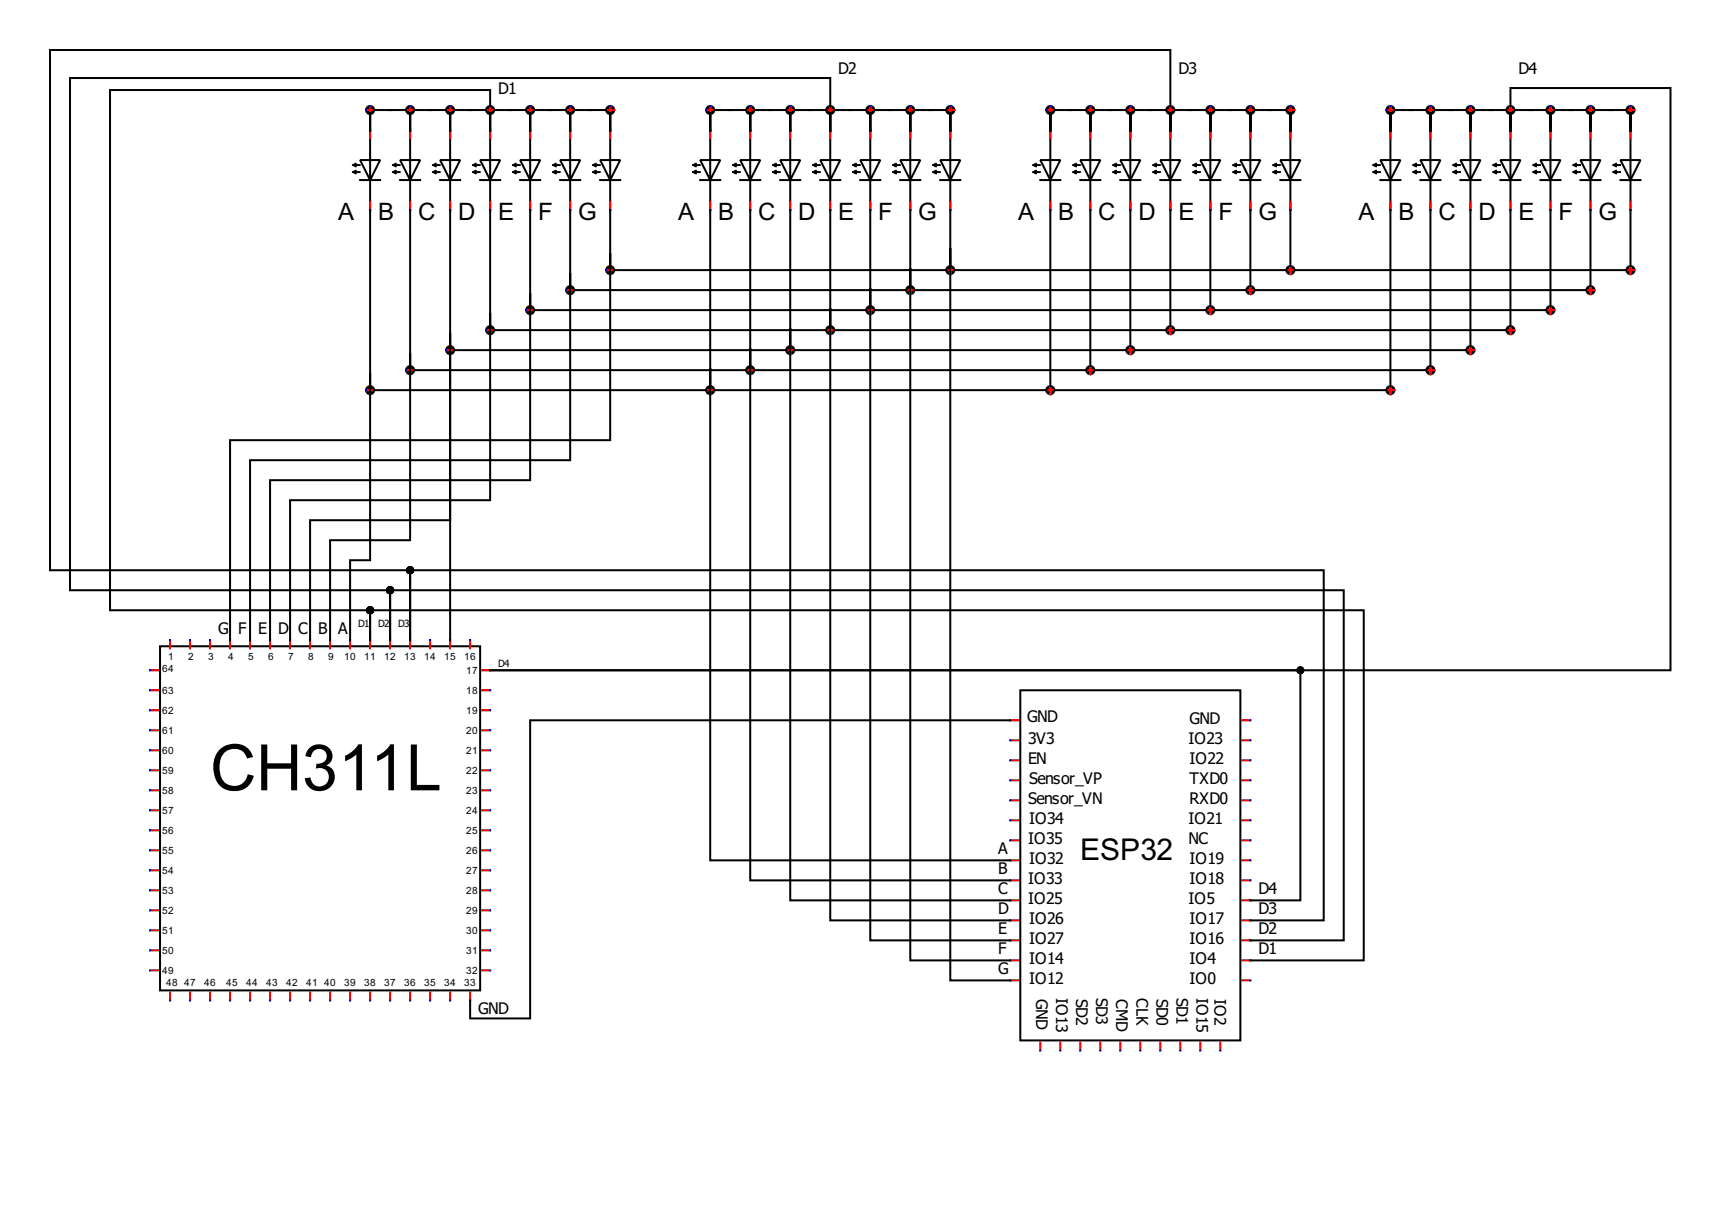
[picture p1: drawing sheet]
<svg xmlns="http://www.w3.org/2000/svg" width="297mm" height="210mm" viewBox="0 0 297 210" stroke-linecap="round" stroke-linejoin="round" font-family="sans-serif">
<g fill="#000" stroke="#000" stroke-width=".35">
<circle cx="63.8" cy="19" r=".69"/>
<circle cx="70.7" cy="19" r=".69"/>
<circle cx="77.6" cy="19" r=".69"/>
<circle cx="84.5" cy="19" r=".69"/>
<circle cx="91.5" cy="19" r=".69"/>
<circle cx="98.4" cy="19" r=".69"/>
<circle cx="105.3" cy="19" r=".69"/>
<circle cx="122.5" cy="19" r=".69"/>
<circle cx="129.4" cy="19" r=".69"/>
<circle cx="136.3" cy="19" r=".69"/>
<circle cx="143.2" cy="19" r=".69"/>
<circle cx="150.1" cy="19" r=".69"/>
<circle cx="157" cy="19" r=".69"/>
<circle cx="163.9" cy="19" r=".69"/>
<circle cx="181.2" cy="19" r=".69"/>
<circle cx="188.1" cy="19" r=".69"/>
<circle cx="195" cy="19" r=".69"/>
<circle cx="201.9" cy="19" r=".69"/>
<circle cx="208.8" cy="19" r=".69"/>
<circle cx="215.7" cy="19" r=".69"/>
<circle cx="222.6" cy="19" r=".69"/>
<circle cx="239.8" cy="19" r=".69"/>
<circle cx="246.7" cy="19" r=".69"/>
<circle cx="253.6" cy="19" r=".69"/>
<circle cx="260.5" cy="19" r=".69"/>
<circle cx="267.4" cy="19" r=".69"/>
<circle cx="274.4" cy="19" r=".69"/>
<circle cx="281.3" cy="19" r=".69"/>
<circle cx="84.5" cy="56.9" r=".69"/>
<circle cx="91.5" cy="53.5" r=".69"/>
<circle cx="98.4" cy="50" r=".69"/>
<circle cx="105.3" cy="46.6" r=".69"/>
<circle cx="143.2" cy="56.9" r=".69"/>
<circle cx="150.1" cy="53.5" r=".69"/>
<circle cx="157" cy="50" r=".69"/>
<circle cx="163.9" cy="46.6" r=".69"/>
<circle cx="201.9" cy="56.9" r=".69"/>
<circle cx="208.8" cy="53.5" r=".69"/>
<circle cx="215.7" cy="50" r=".69"/>
<circle cx="222.6" cy="46.6" r=".69"/>
<circle cx="260.5" cy="56.9" r=".69"/>
<circle cx="267.4" cy="53.5" r=".69"/>
<circle cx="274.4" cy="50" r=".69"/>
<circle cx="281.3" cy="46.6" r=".69"/>
<circle cx="63.8" cy="67.3" r=".69"/>
<circle cx="70.7" cy="63.8" r=".69"/>
<circle cx="77.6" cy="60.4" r=".69"/>
<circle cx="122.5" cy="67.3" r=".69"/>
<circle cx="129.4" cy="63.8" r=".69"/>
<circle cx="136.3" cy="60.4" r=".69"/>
<circle cx="181.2" cy="67.3" r=".69"/>
<circle cx="188.1" cy="63.8" r=".69"/>
<circle cx="195" cy="60.4" r=".69"/>
<circle cx="239.8" cy="67.3" r=".69"/>
<circle cx="246.7" cy="63.8" r=".69"/>
<circle cx="253.6" cy="60.4" r=".69"/>
<circle cx="70.7" cy="98.4" r=".52"/>
<circle cx="63.8" cy="105.3" r=".52"/>
<circle cx="67.3" cy="101.8" r=".52"/>
<circle cx="224.3" cy="115.6" r=".52"/>
</g>
<g fill="none" stroke="#f00" stroke-width=".35">
<path d="M63.2 19h1.3M63.8 18.3v1.4M70.1 19h1.3M70.7 18.3v1.4M77 19h1.3M77.6 18.3v1.4M83.9 19h1.3M84.5 18.3v1.4M90.8 19h1.3M91.5 18.3v1.4M97.7 19h1.3M98.4 18.3v1.4"/>
<path d="M104.6 19h1.3M105.3 18.3v1.4M121.8 19h1.4M122.5 18.3v1.4M128.7 19h1.4M129.4 18.3v1.4M135.6 19h1.4M136.3 18.3v1.4M142.5 19h1.4M143.2 18.3v1.4M149.4 19h1.4M150.1 18.3v1.4"/>
<path d="M156.3 19h1.4M157 18.3v1.4M163.2 19h1.4M163.9 18.3v1.4M180.5 19h1.4M181.2 18.3v1.4M187.4 19h1.4M188.1 18.3v1.4M194.3 19h1.4M195 18.3v1.4M201.2 19h1.4M201.9 18.3v1.4"/>
<path d="M208.1 19h1.4M208.8 18.3v1.4M215 19h1.4M215.7 18.3v1.4M221.9 19h1.4M222.6 18.3v1.4M239.2 19h1.3M239.8 18.3v1.4M246.1 19h1.3M246.7 18.3v1.4M253 19h1.3M253.6 18.3v1.4"/>
<path d="M259.9 19h1.3M260.5 18.3v1.4M266.8 19h1.3M267.4 18.3v1.4M273.7 19h1.3M274.4 18.3v1.4M280.6 19h1.3M281.3 18.3v1.4M63.8 22.4v1.4M63.8 34.9v1.3M70.7 22.4v1.4M70.7 34.9v1.3"/>
<path d="M77.6 22.4v1.4M77.6 34.9v1.3M84.5 22.4v1.4M84.5 34.9v1.3M91.5 22.4v1.4M91.5 34.9v1.3M98.4 22.4v1.4M98.4 34.9v1.3M105.3 22.4v1.4M105.3 34.9v1.3M122.5 22.4v1.4M122.5 34.9v1.3"/>
<path d="M129.4 22.4v1.4M129.4 34.9v1.3M136.3 22.4v1.4M136.3 34.9v1.3M143.2 22.4v1.4M143.2 34.9v1.3M150.1 22.4v1.4M150.1 34.9v1.3M157 22.4v1.4M157 34.9v1.3M163.9 22.4v1.4M163.9 34.9v1.3"/>
<path d="M181.2 22.4v1.4M181.2 34.9v1.3M188.1 22.4v1.4M188.1 34.9v1.3M195 22.4v1.4M195 34.9v1.3M201.9 22.4v1.4M201.9 34.9v1.3M208.8 22.4v1.4M208.8 34.9v1.3M215.7 22.4v1.4M215.7 34.9v1.3"/>
<path d="M222.6 22.4v1.4M222.6 34.9v1.3M239.8 22.4v1.4M239.8 34.9v1.3M246.7 22.4v1.4M246.7 34.9v1.3M253.6 22.4v1.4M253.6 34.9v1.3M260.5 22.4v1.4M260.5 34.9v1.3M267.4 22.4v1.4M267.4 34.9v1.3"/>
<path d="M274.4 22.4v1.4M274.4 34.9v1.3M281.3 22.4v1.4M281.3 34.9v1.3M77.6 59.7v1.4M83.9 56.9h1.3M84.5 56.3v1.3M90.8 53.5h1.3M91.5 52.8v1.4M97.7 50h1.3M98.4 49.3v1.4M104.6 46.6h1.3"/>
<path d="M105.3 45.9v1.4M136.3 59.7v1.4M142.5 56.9h1.4M143.2 56.3v1.3M149.4 53.5h1.4M150.1 52.8v1.4M156.3 50h1.4M157 49.3v1.4M163.2 46.6h1.4M163.9 45.9v1.4M195 59.7v1.4M201.2 56.9h1.4"/>
<path d="M201.9 56.3v1.3M208.1 53.5h1.4M208.8 52.8v1.4M215 50h1.4M215.7 49.3v1.4M221.9 46.6h1.4M222.6 45.9v1.4M253.6 59.7v1.4M259.9 56.9h1.3M260.5 56.3v1.3M266.8 53.5h1.3M267.4 52.8v1.4"/>
<path d="M273.7 50h1.3M274.4 49.3v1.4M280.6 46.6h1.3M281.3 45.9v1.4M63.2 67.3h1.3M63.8 66.6v1.4M70.1 63.8h1.3M70.7 63.2v1.3M77 60.4h1.3M121.8 67.3h1.4M122.5 66.6v1.4M128.7 63.8h1.4"/>
<path d="M129.4 63.2v1.3M135.6 60.4h1.4M180.5 67.3h1.4M181.2 66.6v1.4M187.4 63.8h1.4M188.1 63.2v1.3M194.3 60.4h1.4M239.2 67.3h1.3M239.8 66.6v1.4M246.1 63.8h1.3M246.7 63.2v1.3M253 60.4h1.3"/>
<path d="M25.9 115.6h1.4M25.9 119.1h1.4M29.3 110.4v1.4M32.8 110.4v1.4M36.2 110.4v1.4M39.7 110.4v1.4M43.1 110.4v1.4M46.6 110.4v1.4M50 110.4v1.4M53.5 110.4v1.4M56.9 110.4v1.4M60.4 110.4v1.4"/>
<path d="M63.8 110.4v1.4M67.3 110.4v1.4M70.7 110.4v1.4M74.2 110.4v1.4M77.6 110.4v1.4M81.1 110.4v1.4M83.2 115.6h1.3M83.2 119.1h1.3M25.9 126h1.4M25.9 136.3h1.4M25.9 132.9h1.4M25.9 139.8h1.4"/>
<path d="M25.9 122.5h1.4M25.9 129.4h1.4M83.2 126h1.3M83.2 136.3h1.3M83.2 132.9h1.3M83.2 139.8h1.3M83.2 122.5h1.3M83.2 129.4h1.3M174.3 127.7h1.4M174.3 124.2h1.4M174.3 134.6h1.4M174.3 131.1h1.4"/>
<path d="M174.3 138h1.4M214.3 127.7h1.4M214.3 124.2h1.4M214.3 134.6h1.4M214.3 131.1h1.4M214.3 138h1.4M25.9 153.6h1.4M25.9 146.7h1.4M25.9 150.1h1.4M25.9 143.2h1.4M25.9 157h1.4M83.2 153.6h1.3"/>
<path d="M83.2 146.7h1.3M83.2 150.1h1.3M83.2 143.2h1.3M83.2 157h1.3M174.3 151.8h1.4M174.3 158.7h1.4M174.3 141.5h1.4M174.3 148.4h1.4M174.3 144.9h1.4M174.3 155.3h1.4M214.3 151.8h1.4M214.3 158.7h1.4"/>
<path d="M214.3 141.5h1.4M214.3 148.4h1.4M214.3 144.9h1.4M214.3 155.3h1.4M25.9 163.9h1.4M25.9 167.4h1.4M25.9 160.5h1.4M29.3 171.2v1.3M32.8 171.2v1.3M36.2 171.2v1.3M39.7 171.2v1.3M43.1 171.2v1.3"/>
<path d="M46.6 171.2v1.3M50 171.2v1.3M53.5 171.2v1.3M56.9 171.2v1.3M60.4 171.2v1.3M63.8 171.2v1.3M67.3 171.2v1.3M70.7 171.2v1.3M74.2 171.2v1.3M77.6 171.2v1.3M81.1 171.2v1.3M83.2 163.9h1.3"/>
<path d="M83.2 167.4h1.3M83.2 160.5h1.3M174.3 169.1h1.4M174.3 162.2h1.4M174.3 165.6h1.4M179.4 179.8v1.4M182.9 179.8v1.4M186.4 179.8v1.4M189.8 179.8v1.4M193.3 179.8v1.4M196.7 179.8v1.4M200.2 179.8v1.4"/>
<path d="M203.6 179.8v1.4M207.1 179.8v1.4M210.5 179.8v1.4M214.3 169.1h1.4M214.3 162.2h1.4M214.3 165.6h1.4"/>
</g>
<g fill="none" stroke="#00f" stroke-width=".35">
<path d="M63.2 19h.1M63.8 18.3h.1M63.8 19.7h.1M64.5 19h.1M70.1 19h.1M70.7 18.3h.1M70.7 19.7h.1M71.4 19h.1M77 19h.1M77.6 18.3h.1M77.6 19.7h.1M78.3 19h.1"/>
<path d="M83.9 19h.1M84.5 18.3h.1M84.5 19.7h.1M85.2 19h.1M90.8 19h.1M91.5 18.3h.1M91.5 19.7h.1M92.1 19h.1M97.7 19h.1M98.4 18.3h.1M98.4 19.7h.1M99 19h.1"/>
<path d="M104.6 19h.1M105.3 18.3h.1M105.3 19.7h.1M105.9 19h.1M121.8 19h.1M122.5 18.3h.1M122.5 19.7h.1M123.2 19h.1M128.7 19h.1M129.4 18.3h.1M129.4 19.7h.1M130.1 19h.1"/>
<path d="M135.6 19h.1M136.3 18.3h.1M136.3 19.7h.1M137 19h.1M142.5 19h.1M143.2 18.3h.1M143.2 19.7h.1M143.9 19h.1M149.4 19h.1M150.1 18.3h.1M150.1 19.7h.1M150.8 19h.1"/>
<path d="M156.3 19h.1M157 18.3h.1M157 19.7h.1M157.7 19h.1M163.2 19h.1M163.9 18.3h.1M163.9 19.7h.1M164.6 19h.1M180.5 19h.1M181.2 18.3h.1M181.2 19.7h.1M181.9 19h.1"/>
<path d="M187.4 19h.1M188.1 18.3h.1M188.1 19.7h.1M188.8 19h.1M194.3 19h.1M195 18.3h.1M195 19.7h.1M195.7 19h.1M201.2 19h.1M201.9 18.3h.1M201.9 19.7h.1M202.6 19h.1"/>
<path d="M208.1 19h.1M208.8 18.3h.1M208.8 19.7h.1M209.5 19h.1M215 19h.1M215.7 18.3h.1M215.7 19.7h.1M216.4 19h.1M221.9 19h.1M222.6 18.3h.1M222.6 19.7h.1M223.3 19h.1"/>
<path d="M239.2 19h.1M239.8 18.3h.1M239.8 19.7h.1M240.5 19h.1M246.1 19h.1M246.7 18.3h.1M246.7 19.7h.1M247.4 19h.1M253 19h.1M253.6 18.3h.1M253.6 19.7h.1M254.3 19h.1"/>
<path d="M259.9 19h.1M260.5 18.3h.1M260.5 19.7h.1M261.2 19h.1M266.8 19h.1M267.4 18.3h.1M267.4 19.7h.1M268.1 19h.1M273.7 19h.1M274.4 18.3h.1M274.4 19.7h.1M275 19h.1"/>
<path d="M280.6 19h.1M281.3 18.3h.1M281.3 19.7h.1M281.9 19h.1M63.8 22.4h.1M63.8 36.2h.1M70.7 22.4h.1M70.7 36.2h.1M77.6 22.4h.1M77.6 36.2h.1M84.5 22.4h.1M84.5 36.2h.1"/>
<path d="M91.5 22.4h.1M91.5 36.2h.1M98.4 22.4h.1M98.4 36.2h.1M105.3 22.4h.1M105.3 36.2h.1M122.5 22.4h.1M122.5 36.2h.1M129.4 22.4h.1M129.4 36.2h.1M136.3 22.4h.1M136.3 36.2h.1"/>
<path d="M143.2 22.4h.1M143.2 36.2h.1M150.1 22.4h.1M150.1 36.2h.1M157 22.4h.1M157 36.2h.1M163.9 22.4h.1M163.9 36.2h.1M181.2 22.4h.1M181.2 36.2h.1M188.1 22.4h.1M188.1 36.2h.1"/>
<path d="M195 22.4h.1M195 36.2h.1M201.9 22.4h.1M201.9 36.2h.1M208.8 22.4h.1M208.8 36.2h.1M215.7 22.4h.1M215.7 36.2h.1M222.6 22.4h.1M222.6 36.2h.1M239.8 22.4h.1M239.8 36.2h.1"/>
<path d="M246.7 22.4h.1M246.7 36.2h.1M253.6 22.4h.1M253.6 36.2h.1M260.5 22.4h.1M260.5 36.2h.1M267.4 22.4h.1M267.4 36.2h.1M274.4 22.4h.1M274.4 36.2h.1M281.3 22.4h.1M281.3 36.2h.1"/>
<path d="M77.6 59.7h.1M83.9 56.9h.1M84.5 56.3h.1M84.5 57.6h.1M85.2 56.9h.1M90.8 53.5h.1M91.5 52.8h.1M91.5 54.2h.1M92.1 53.5h.1M97.7 50h.1M98.4 49.3h.1M98.4 50.7h.1"/>
<path d="M99 50h.1M104.6 46.6h.1M105.3 45.9h.1M105.3 47.3h.1M105.9 46.6h.1M136.3 59.7h.1M142.5 56.9h.1M143.2 56.3h.1M143.2 57.6h.1M143.9 56.9h.1M149.4 53.5h.1M150.1 52.8h.1"/>
<path d="M150.1 54.2h.1M150.8 53.5h.1M156.3 50h.1M157 49.3h.1M157 50.7h.1M157.7 50h.1M163.2 46.6h.1M163.9 45.9h.1M163.9 47.3h.1M164.6 46.6h.1M195 59.7h.1M201.2 56.9h.1"/>
<path d="M201.9 56.3h.1M201.9 57.6h.1M202.6 56.9h.1M208.1 53.5h.1M208.8 52.8h.1M208.8 54.2h.1M209.5 53.5h.1M215 50h.1M215.7 49.3h.1M215.7 50.7h.1M216.4 50h.1M221.9 46.6h.1"/>
<path d="M222.6 45.9h.1M222.6 47.3h.1M223.3 46.6h.1M253.6 59.7h.1M259.9 56.9h.1M260.5 56.3h.1M260.5 57.6h.1M261.2 56.9h.1M266.8 53.5h.1M267.4 52.8h.1M267.4 54.2h.1M268.1 53.5h.1"/>
<path d="M273.7 50h.1M274.4 49.3h.1M274.4 50.7h.1M275 50h.1M280.6 46.6h.1M281.3 45.9h.1M281.3 47.3h.1M281.9 46.6h.1M63.2 67.3h.1M63.8 66.6h.1M63.8 68h.1M64.5 67.3h.1"/>
<path d="M70.1 63.8h.1M70.7 63.2h.1M70.7 64.5h.1M71.4 63.8h.1M77 60.4h.1M77.6 61.1h.1M78.3 60.4h.1M121.8 67.3h.1M122.5 66.6h.1M122.5 68h.1M123.2 67.3h.1M128.7 63.8h.1"/>
<path d="M129.4 63.2h.1M129.4 64.5h.1M130.1 63.8h.1M135.6 60.4h.1M136.3 61.1h.1M137 60.4h.1M180.5 67.3h.1M181.2 66.6h.1M181.2 68h.1M181.9 67.3h.1M187.4 63.8h.1M188.1 63.2h.1"/>
<path d="M188.1 64.5h.1M188.8 63.8h.1M194.3 60.4h.1M195 61.1h.1M195.7 60.4h.1M239.2 67.3h.1M239.8 66.6h.1M239.8 68h.1M240.5 67.3h.1M246.1 63.8h.1M246.7 63.2h.1M246.7 64.5h.1"/>
<path d="M247.4 63.8h.1M253 60.4h.1M253.6 61.1h.1M254.3 60.4h.1M25.9 115.6h.1M25.9 119.1h.1M29.3 110.4h.1M32.8 110.4h.1M36.2 110.4h.1M39.7 110.4h.1M43.1 110.4h.1M46.6 110.4h.1"/>
<path d="M50 110.4h.1M53.5 110.4h.1M56.9 110.4h.1M60.4 110.4h.1M63.8 110.4h.1M67.3 110.4h.1M70.7 110.4h.1M74.2 110.4h.1M77.6 110.4h.1M81.1 110.4h.1M84.5 115.6h.1M84.5 119.1h.1"/>
<path d="M25.9 122.5h.1M25.9 126h.1M25.9 129.4h.1M25.9 132.9h.1M25.9 136.3h.1M25.9 139.8h.1M84.5 122.5h.1M84.5 126h.1M84.5 129.4h.1M84.5 132.9h.1M84.5 136.3h.1M84.5 139.8h.1"/>
<path d="M174.3 124.2h.1M174.3 127.7h.1M174.3 131.1h.1M174.3 134.6h.1M174.3 138h.1M215.7 124.2h.1M215.7 127.7h.1M215.7 131.1h.1M215.7 134.6h.1M215.7 138h.1M25.9 143.2h.1M25.9 146.7h.1"/>
<path d="M25.9 150.1h.1M25.9 153.6h.1M25.9 157h.1M84.5 143.2h.1M84.5 146.7h.1M84.5 150.1h.1M84.5 153.6h.1M84.5 157h.1M174.3 141.5h.1M174.3 144.9h.1M174.3 148.4h.1M174.3 151.8h.1"/>
<path d="M174.3 155.3h.1M174.3 158.7h.1M215.7 141.5h.1M215.7 144.9h.1M215.7 148.4h.1M215.7 151.8h.1M215.7 155.3h.1M215.7 158.7h.1M25.9 160.5h.1M25.9 163.9h.1M25.9 167.4h.1M29.3 172.5h.1"/>
<path d="M32.8 172.5h.1M36.2 172.5h.1M39.7 172.5h.1M43.1 172.5h.1M46.6 172.5h.1M50 172.5h.1M53.5 172.5h.1M56.9 172.5h.1M60.4 172.5h.1M63.8 172.5h.1M67.3 172.5h.1M70.7 172.5h.1"/>
<path d="M74.2 172.5h.1M77.6 172.5h.1M81.1 172.5h.1M84.5 160.5h.1M84.5 163.9h.1M84.5 167.4h.1M174.3 162.2h.1M174.3 165.6h.1M174.3 169.1h.1M215.7 162.2h.1M215.7 165.6h.1M215.7 169.1h.1"/>
<path d="M179.4 181.2h.1M182.9 181.2h.1M186.4 181.2h.1M189.8 181.2h.1M193.3 181.2h.1M196.7 181.2h.1M200.2 181.2h.1M203.6 181.2h.1M207.1 181.2h.1M210.5 181.2h.1"/>
</g>
<g fill="none" stroke="#000" stroke-width=".35">
<path d="M63.8 19.7v3.1v-3.5v77.3h-3.4v13.8M64.5 19h5.6M70.7 19.7v3.1v-3.5v73.9h-13.8v17.2M71.4 19h5.6M77.6 19.7v3.1v-3.5v70.4h-24.1v20.7M78.3 19h5.6M84.5 19.7v3.1v-3.5v67h-34.5v24.1M84.5 18.3v-2.8h-65.5v89.8h44.8v5.1v-5.1h171.4v60.3h-19.5M85.2 19h5.6M91.5 19.7v3.1v-3.5v63.5h-44.9v27.6M92.1 19h5.6M98.4 19.7v3.1v-3.5v60.1h-55.3v31"/>
<path d="M99 19h5.6M105.3 19.7v3.1v-3.5v56.6h-65.6v34.5M122.5 19.7v3.1v-3.5v129.1h51.8M123.2 19h5.5M129.4 19.7v3.1v-3.5v132.5h44.9M130.1 19h5.5M136.3 19.7v3.1v-3.5v136h38M137 19h5.5M143.2 19.7v3.1v-3.5v139.4h31.1M143.2 18.3v-4.8h-131.1v88.3h55.2v8.6v-8.6h164.5v60.4h-16.1M143.9 19h5.5M150.1 19.7v3.1v-3.5v142.9h24.2"/>
<path d="M150.8 19h5.5M157 19.7v3.1v-3.5v146.3h17.3M157.7 19h5.5M163.9 19.7v3.1v-3.5v149.8h10.4M181.2 19.7v3.1v-3.5v47.3M181.9 19h5.5M188.1 19.7v3.1v-3.5v43.9M188.8 19h5.5M195 19.7v3.1v-3.5v40.4M195.7 19h5.5M201.9 19.7v3.1v-3.5v37M201.9 18.3v-9.7h-193.3v89.8h62.1v12v-12h157.6v60.3h-12.6"/>
<path d="M202.6 19h5.5M208.8 19.7v3.1v-3.5v33.5M209.5 19h5.5M215.7 19.7v3.1v-3.5v30M216.4 19h5.5M222.6 19.7v3.1v-3.5v26.6M239.8 19.7v3.1v-3.5v47.3M240.5 19h5.6M246.7 19.7v3.1v-3.5v43.9M247.4 19h5.6M253.6 19.7v3.1v-3.5v40.4M254.3 19h5.6"/>
<path d="M260.5 19.7v3.1v-3.5v37M260.5 18.3v-3.1h27.7v100.4h-203.7h139.8v39.7h-8.6M261.2 19h5.6M267.4 19.7v3.1v-3.5v33.5M268.1 19h5.6M274.4 19.7v3.1v-3.5v30M275 19h5.6M281.3 19.7v3.1v-3.5v26.6M61.4 29.7h.6M61.4 28.5h.6M62.1 27.6h3.5l-1.8 3.5zM62.1 31.1h3.5"/>
<path d="M68.3 29.7h.6M68.3 28.5h.6M69 27.6h3.5l-1.8 3.5zM69 31.1h3.5M75.2 29.7h.6M75.2 28.5h.6M75.9 27.6h3.5l-1.8 3.5zM75.9 31.1h3.5M82.1 29.7h.6M82.1 28.5h.6M82.8 27.6h3.5l-1.8 3.5zM82.8 31.1h3.5"/>
<path d="M89 29.7h.6M89 28.5h.6M89.7 27.6h3.5l-1.7 3.5zM89.7 31.1h3.5M95.9 29.7h.6M95.9 28.5h.6M96.6 27.6h3.5l-1.7 3.5zM96.6 31.1h3.5M102.8 29.7h.6M102.8 28.5h.6M103.5 27.6h3.5l-1.7 3.5zM103.5 31.1h3.5"/>
<path d="M120.1 29.7h.6M120.1 28.5h.6M120.8 27.6h3.4l-1.7 3.5zM120.8 31.1h3.4M127 29.7h.6M127 28.5h.6M127.7 27.6h3.4l-1.7 3.5zM127.7 31.1h3.4M133.9 29.7h.6M133.9 28.5h.6M134.6 27.6h3.4l-1.7 3.5zM134.6 31.1h3.4"/>
<path d="M140.8 29.7h.6M140.8 28.5h.6M141.5 27.6h3.4l-1.7 3.5zM141.5 31.1h3.4M147.7 29.7h.6M147.7 28.5h.6M148.4 27.6h3.4l-1.7 3.5zM148.4 31.1h3.4M154.6 29.7h.6M154.6 28.5h.6M155.3 27.6h3.4l-1.7 3.5zM155.3 31.1h3.4"/>
<path d="M161.5 29.7h.6M161.5 28.5h.6M162.2 27.6h3.4l-1.7 3.5zM162.2 31.1h3.4M178.8 29.7h.6M178.8 28.5h.6M179.4 27.6h3.5l-1.7 3.5zM179.4 31.1h3.5M185.7 29.7h.6M185.7 28.5h.6M186.4 27.6h3.4l-1.7 3.5zM186.4 31.1h3.4"/>
<path d="M192.6 29.7h.6M192.6 28.5h.6M193.3 27.6h3.4l-1.7 3.5zM193.3 31.1h3.4M199.5 29.7h.6M199.5 28.5h.6M200.2 27.6h3.4l-1.7 3.5zM200.2 31.1h3.4M206.4 29.7h.6M206.4 28.5h.6M207.1 27.6h3.4l-1.7 3.5zM207.1 31.1h3.4"/>
<path d="M213.3 29.7h.6M213.3 28.5h.6M214 27.6h3.4l-1.7 3.5zM214 31.1h3.4M220.2 29.7h.6M220.2 28.5h.6M220.9 27.6h3.4l-1.7 3.5zM220.9 31.1h3.4M237.4 29.7h.6M237.4 28.5h.6M238.1 27.6h3.5l-1.8 3.5zM238.1 31.1h3.5"/>
<path d="M244.3 29.7h.6M244.3 28.5h.6M245 27.6h3.5l-1.8 3.5zM245 31.1h3.5M251.2 29.7h.6M251.2 28.5h.6M251.9 27.6h3.5l-1.8 3.5zM251.9 31.1h3.5M258.1 29.7h.6M258.1 28.5h.6M258.8 27.6h3.5l-1.8 3.5zM258.8 31.1h3.5"/>
<path d="M265 29.7h.6M265 28.5h.6M265.7 27.6h3.5l-1.8 3.5zM265.7 31.1h3.5M271.9 29.7h.6M271.9 28.5h.6M272.6 27.6h3.5l-1.7 3.5zM272.6 31.1h3.5M278.8 29.7h.6M278.8 28.5h.6M279.5 27.6h3.5l-1.7 3.5zM279.5 31.1h3.5"/>
<path d="M85.2 56.9h57.3M92.1 53.5h57.3M99 50h57.3M105.9 46.6h57.3M143.9 56.9h57.3M150.8 53.5h57.3M157.7 50h57.3M164.6 46.6h57.3M202.6 56.9h57.3M209.5 53.5h57.3M216.4 50h57.3M223.3 46.6h57.3"/>
<path d="M64.5 67.3h57.3M71.4 63.8h57.3M77.6 61.1v49.3M78.3 60.4h57.3M123.2 67.3h57.3M130.1 63.8h57.3M137 60.4h57.3M181.9 67.3h57.3M188.8 63.8h57.3M195.7 60.4h57.3M27.6 111.5h55.2v59.3h-55.2zM176 119.1h38v60.3h-38z"/>
<path d="M174.3 124.2h-82.8v51.5h-10.4v-3.2"/>
</g>
<g fill="#000" stroke="#000" stroke-width=".17">
<path d="M60.7 28.5l.7-.4v.7zM60.7 29.7l.7-.4v.7zM67.6 28.5l.7-.4v.7zM67.6 29.7l.7-.4v.7zM74.5 28.5l.7-.4v.7zM74.5 29.7l.7-.4v.7zM81.4 28.5l.7-.4v.7zM81.4 29.7l.7-.4v.7zM88.3 28.5l.7-.4v.7zM88.3 29.7l.7-.4v.7zM95.2 28.5l.7-.4v.7zM95.2 29.7l.7-.4v.7z"/>
<path d="M102.1 28.5l.7-.4v.7zM102.1 29.7l.7-.4v.7zM119.4 28.5l.7-.4v.7zM119.4 29.7l.7-.4v.7zM126.3 28.5l.7-.4v.7zM126.3 29.7l.7-.4v.7zM133.2 28.5l.7-.4v.7zM133.2 29.7l.7-.4v.7zM140.1 28.5l.7-.4v.7zM140.1 29.7l.7-.4v.7zM147 28.5l.7-.4v.7zM147 29.7l.7-.4v.7z"/>
<path d="M153.9 28.5l.7-.4v.7zM153.9 29.7l.7-.4v.7zM160.8 28.5l.7-.4v.7zM160.8 29.7l.7-.4v.7zM178.1 28.5l.7-.4v.7zM178.1 29.7l.7-.4v.7zM185 28.5l.7-.4v.7zM185 29.7l.7-.4v.7zM191.9 28.5l.7-.4v.7zM191.9 29.7l.7-.4v.7zM198.8 28.5l.7-.4v.7zM198.8 29.7l.7-.4v.7z"/>
<path d="M205.7 28.5l.7-.4v.7zM205.7 29.7l.7-.4v.7zM212.6 28.5l.7-.4v.7zM212.6 29.7l.7-.4v.7zM219.5 28.5l.7-.4v.7zM219.5 29.7l.7-.4v.7zM236.7 28.5l.7-.4v.7zM236.7 29.7l.7-.4v.7zM243.6 28.5l.7-.4v.7zM243.6 29.7l.7-.4v.7zM250.5 28.5l.7-.4v.7zM250.5 29.7l.7-.4v.7z"/>
<path d="M257.4 28.5l.7-.4v.7zM257.4 29.7l.7-.4v.7zM264.3 28.5l.7-.4v.7zM264.3 29.7l.7-.4v.7zM271.2 28.5l.7-.4v.7zM271.2 29.7l.7-.4v.7zM278.1 28.5l.7-.4v.7zM278.1 29.7l.7-.4v.7z"/>
</g>
<text font-size="11" x="36.2" y="136.3">CH311L</text>
<text font-size="5.2" x="186.4" y="148.4">ESP32</text>
<g font-size="4.1">
<text x="58.3" y="38">A</text>
<text x="65.2" y="38">B</text>
<text x="72.1" y="38">C</text>
<text x="79" y="38">D</text>
<text x="85.9" y="38">E</text>
<text x="92.8" y="38">F</text>
<text x="99.7" y="38">G</text>
<text x="117" y="38">A</text>
<text x="123.9" y="38">B</text>
<text x="130.8" y="38">C</text>
<text x="137.7" y="38">D</text>
<text x="144.6" y="38">E</text>
<text x="151.5" y="38">F</text>
<text x="158.4" y="38">G</text>
<text x="175.7" y="38">A</text>
<text x="182.6" y="38">B</text>
<text x="189.5" y="38">C</text>
<text x="196.4" y="38">D</text>
<text x="203.3" y="38">E</text>
<text x="210.2" y="38">F</text>
<text x="217.1" y="38">G</text>
<text x="234.3" y="38">A</text>
<text x="241.2" y="38">B</text>
<text x="248.1" y="38">C</text>
<text x="255" y="38">D</text>
<text x="261.9" y="38">E</text>
<text x="268.8" y="38">F</text>
<text x="275.7" y="38">G</text>
</g>
<g font-size="2.8">
<text x="85.9" y="16.2">D1</text>
<text x="144.6" y="12.8">D2</text>
<text x="203.3" y="12.8">D3</text>
<text x="261.9" y="12.8">D4</text>
<text x="37.6" y="109.4">G</text>
<text x="41.1" y="109.4">F</text>
<text x="44.5" y="109.4">E</text>
<text x="48" y="109.4">D</text>
<text x="51.4" y="109.4">C</text>
<text x="54.9" y="109.4">B</text>
<text x="58.3" y="109.4">A</text>
<text x="177.2" y="124.6">GND</text>
<text x="205.2" y="124.9">GND</text>
<text x="177.4" y="128.4">3V3</text>
<text x="177.4" y="131.8">EN</text>
<text x="205" y="128.4">IO23</text>
<text x="205.2" y="131.8">IO22</text>
<text x="177.6" y="135.3">Sensor_VP</text>
<text x="205.2" y="135.3">TXD0</text>
<text x="177.4" y="138.7">Sensor_VN</text>
<text x="177.6" y="142.2">IO34</text>
<text x="205" y="142.2">IO21</text>
<text x="205.2" y="138.7">RXD0</text>
<text x="172.2" y="147.4">A</text>
<text x="177.4" y="145.6">IO35</text>
<text x="177.6" y="149.1">IO32</text>
<text x="205" y="145.6">NC</text>
<text x="205.2" y="149.1">IO19</text>
<text x="172.2" y="150.8">B</text>
<text x="172.2" y="154.3">C</text>
<text x="177.4" y="156">IO25</text>
<text x="177.4" y="152.5">IO33</text>
<text x="205" y="156">IO5</text>
<text x="205.2" y="152.5">IO18</text>
<text x="217.1" y="154.3">D4</text>
<text x="172.2" y="161.2">E</text>
<text x="172.2" y="157.7">D</text>
<text x="177.6" y="159.4">IO26</text>
<text x="205.2" y="159.4">IO17</text>
<text x="217.1" y="157.7">D3</text>
<text x="217.1" y="161.2">D2</text>
<text x="172.2" y="164.6">F</text>
<text x="177.6" y="166.3">IO14</text>
<text x="177.6" y="162.9">IO27</text>
<text x="205.2" y="162.9">IO16</text>
<text x="205.2" y="166.3">IO4</text>
<text x="217.1" y="164.6">D1</text>
<text x="172.2" y="168.1">G</text>
<text x="177.6" y="169.8">IO12</text>
<text x="178.8" y="172.4" transform="rotate(90 178.8 172.4)">GND</text>
<text x="182.2" y="172.2" transform="rotate(90 182.2 172.2)">IO13</text>
<text x="185.7" y="172.4" transform="rotate(90 185.7 172.4)">SD2</text>
<text x="189.1" y="172.2" transform="rotate(90 189.1 172.2)">SD3</text>
<text x="192.6" y="172.4" transform="rotate(90 192.6 172.4)">CMD</text>
<text x="196" y="172.2" transform="rotate(90 196 172.2)">CLK</text>
<text x="199.5" y="172.4" transform="rotate(90 199.5 172.4)">SD0</text>
<text x="202.9" y="172.2" transform="rotate(90 202.9 172.2)">SD1</text>
<text x="205.2" y="169.8">IO0</text>
<text x="206.4" y="172.2" transform="rotate(90 206.4 172.2)">IO15</text>
<text x="209.5" y="172.4" transform="rotate(90 209.5 172.4)">IO2</text>
<text x="82.5" y="175">GND</text>
</g>
<g font-size="1.7">
<text x="29" y="113.9">1</text>
<text x="32.4" y="113.9">2</text>
<text x="35.9" y="113.9">3</text>
<text x="39.3" y="113.9">4</text>
<text x="42.8" y="113.9">5</text>
<text x="46.2" y="113.9">6</text>
<text x="49.7" y="113.9">7</text>
<text x="53.1" y="113.9">8</text>
<text x="56.6" y="113.9">9</text>
<text x="59.4" y="113.9">10</text>
<text x="61.8" y="108.2">D1</text>
<text x="62.8" y="113.9">11</text>
<text x="65.2" y="108.2">D2</text>
<text x="66.3" y="113.9">12</text>
<text x="68.7" y="108.2">D3</text>
<text x="69.7" y="113.9">13</text>
<text x="73.2" y="113.9">14</text>
<text x="76.6" y="113.9">15</text>
<text x="80.1" y="113.9">16</text>
<text x="28" y="119.7">63</text>
<text x="28" y="116">64</text>
<text x="80.4" y="119.7">18</text>
<text x="80.4" y="116.3">17</text>
<text x="85.9" y="115.1">D4</text>
<text x="28" y="123.2">62</text>
<text x="80.4" y="123.2">19</text>
<text x="28" y="130.1">60</text>
<text x="28" y="126.6">61</text>
<text x="80.4" y="130.1">21</text>
<text x="80.4" y="126.6">20</text>
<text x="28" y="137">58</text>
<text x="28" y="133.6">59</text>
<text x="80.4" y="133.6">22</text>
<text x="80.4" y="137">23</text>
<text x="28" y="143.9">56</text>
<text x="28" y="140.5">57</text>
<text x="80.4" y="140.5">24</text>
<text x="80.4" y="143.9">25</text>
<text x="28" y="147.4">55</text>
<text x="80.4" y="147.4">26</text>
<text x="28" y="154.3">53</text>
<text x="28" y="150.8">54</text>
<text x="80.4" y="150.8">27</text>
<text x="80.4" y="154.3">28</text>
<text x="28" y="161.2">51</text>
<text x="28" y="157.7">52</text>
<text x="80.4" y="161.2">30</text>
<text x="80.4" y="157.7">29</text>
<text x="28" y="164.6">50</text>
<text x="80.4" y="164.6">31</text>
<text x="28" y="168.1">49</text>
<text x="28.6" y="170.1">48</text>
<text x="31.7" y="170.1">47</text>
<text x="35.2" y="170.1">46</text>
<text x="39" y="170.1">45</text>
<text x="42.4" y="170.1">44</text>
<text x="45.9" y="170.1">43</text>
<text x="49.3" y="170.1">42</text>
<text x="52.8" y="170.1">41</text>
<text x="55.9" y="170.1">40</text>
<text x="59.4" y="170.1">39</text>
<text x="62.8" y="170.1">38</text>
<text x="66.3" y="170.1">37</text>
<text x="69.7" y="170.1">36</text>
<text x="73.2" y="170.1">35</text>
<text x="76.6" y="170.1">34</text>
<text x="80.1" y="170.1">33</text>
<text x="80.4" y="168.1">32</text>
</g>
</svg>
